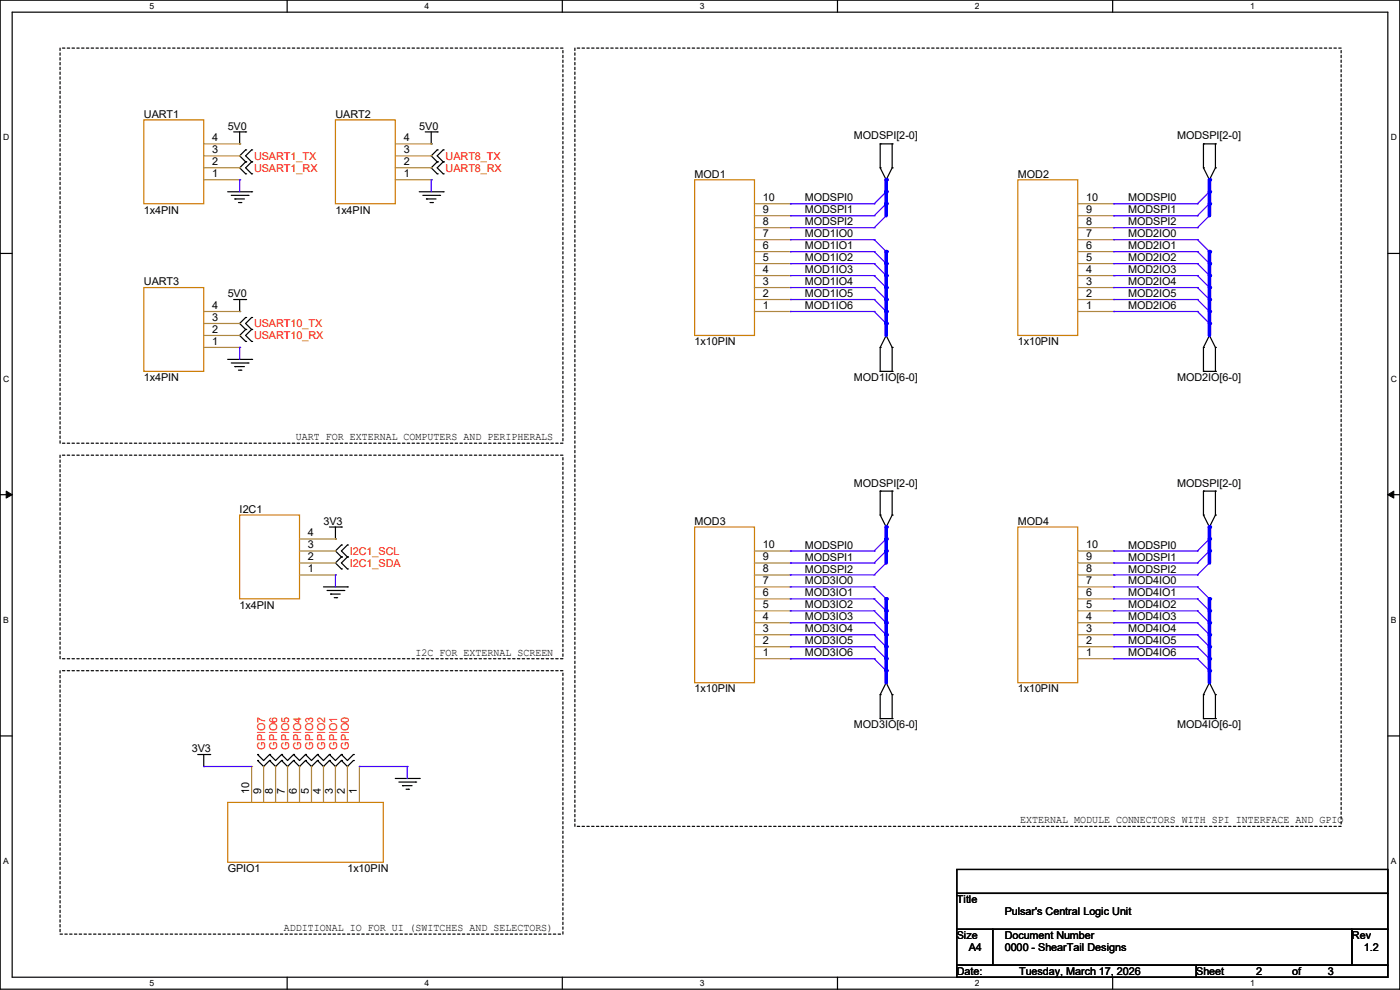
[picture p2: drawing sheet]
<svg xmlns="http://www.w3.org/2000/svg" width="297mm" height="210mm" viewBox="0 0 297 210" stroke-linecap="round" stroke-linejoin="round" font-family="sans-serif">
<path d="M0 0h297v209.8h-297zM2.6 2.6h291.8v204.7h-291.8z" fill="none" stroke="#000" stroke-width=".25"/>
<g fill="#fff">
<path d="M31.7 .3h1v2h-1z"/>
<path d="M31.7 207.6h1v1.9h-1z"/>
</g>
<path d="M60.9 0v2.6M60.9 207.3v2.5" fill="none" stroke="#000" stroke-width=".25"/>
<g fill="#fff">
<path d="M90.1 .3h1v2h-1z"/>
<path d="M90.1 207.6h1v1.9h-1z"/>
</g>
<path d="M119.3 0v2.6M119.3 207.3v2.5" fill="none" stroke="#000" stroke-width=".25"/>
<g fill="#fff">
<path d="M148.5 .3h.9v2h-.9z"/>
<path d="M148.5 207.6h.9v1.9h-.9z"/>
</g>
<path d="M177.7 0v2.6M177.7 207.3v2.5" fill="none" stroke="#000" stroke-width=".25"/>
<g fill="#fff">
<path d="M206.8 .3h1v2h-1z"/>
<path d="M206.8 207.6h1v1.9h-1z"/>
</g>
<path d="M236.1 0v2.6M236.1 207.3v2.5" fill="none" stroke="#000" stroke-width=".25"/>
<g fill="#fff">
<path d="M265.2 .3h1v2h-1z"/>
<path d="M265.2 207.6h1v1.9h-1z"/>
<path d="M.7 28.2h1.2v1.9h-1.2z"/>
<path d="M295.1 28.2h1.2v1.9h-1.2z"/>
<path d="M.7 79.3h1.2v2h-1.2z"/>
<path d="M295.1 79.3h1.2v2h-1.2z"/>
</g>
<path d="M0 53.8h2.6M294.4 53.8h2.6" fill="none" stroke="#000" stroke-width=".25"/>
<g fill="#fff">
<path d="M.7 130.5h1.2v2h-1.2z"/>
<path d="M295.1 130.5h1.1v2h-1.1z"/>
</g>
<path d="M0 104.9h2.6M294.4 104.9h2.6" fill="none" stroke="#000" stroke-width=".25"/>
<path d="M1.3 104.2l1.3 .7-1.3 .8zM294.4 104.9l1.3-.7v1.5z" fill="#000" stroke="#000" stroke-width=".21"/>
<g fill="#fff">
<path d="M.7 181.7h1.2v2h-1.2z"/>
<path d="M295.1 181.7h1.1v2h-1.1z"/>
</g>
<g fill="none" stroke="#000" stroke-width=".25">
<path d="M49.6 28h2.5M50.8 30.5h.1M50.8 28v2.5M52.1 28h.1M52.1 31.8h.1M52.1 34.3h.1M52.1 36.9h.1M52.1 31.8l-1.3 1.3 1.3 1.2M52.1 34.3l-1.3 1.3 1.3 1.3M53.4 34.3h.1M53.4 31.8h.1M53.4 36.9h.1"/>
<path d="M53.4 31.8l-1.3 1.3 1.3 1.2M53.4 34.3l-1.3 1.3 1.3 1.3M90.2 28h2.6M91.5 30.5h.1M91.5 28v2.5M92.8 28h.1M92.8 31.8h.1M92.8 34.3h.1M92.8 36.9h.1M92.8 31.8l-1.3 1.3 1.3 1.2M92.8 34.3l-1.3 1.3 1.3 1.3M94 34.3h.1"/>
<path d="M94 31.8h.1M94 36.9h.1M94 31.8l-1.2 1.3 1.2 1.2M94 34.3l-1.2 1.3 1.2 1.3M186.7 35.6h.1M186.7 30.5h.1M186.7 35.6l1.3 2.5M186.7 30.5v5.1M186.7 30.5h2.6M188 38.1h.1M189.3 30.5h.1M189.3 35.6h.1"/>
<path d="M189.3 30.5v5.1M189.3 35.6l-1.3 2.5M255.3 35.6h.1M255.3 30.5h.1M255.3 30.5h2.6M255.3 35.6l1.3 2.5M255.3 30.5v5.1M256.6 38.1h.1M257.9 30.5h.1M257.9 35.6h.1M257.9 30.5v5.1M257.9 35.6l-1.3 2.5"/>
<path d="M48.3 40.7h5.1M49.1 41.4h3.5M49.8 42.2h.1M49.8 42.2h2.1M50.6 43h.5M51.1 43h.1M52.6 41.4h.1M53.4 40.7h.1M88.9 40.7h5.1M89.7 41.4h3.6M90.5 42.2h.1M90.5 42.2h2"/>
<path d="M91.2 43h.5M91.7 43h.1M93.3 41.4h.1M94 40.7h.1M48.3 76.2h5.1M49.1 77h3.5M49.6 63.5h2.5M49.8 77.8h.1M49.8 77.8h2.1M50.6 78.5h.5M50.8 66.1h.1M50.8 63.5v2.6"/>
<path d="M51.1 78.5h.1M52.1 63.5h.1M52.1 67.4h.1M52.1 69.9h.1M52.1 72.4h.1M52.1 67.4l-1.3 1.2 1.3 1.3M52.1 69.9l-1.3 1.3 1.3 1.2M52.6 77h.1M53.4 76.2h.1M53.4 69.9h.1M53.4 67.4h.1M53.4 72.4h.1"/>
<path d="M53.4 67.4l-1.3 1.2 1.3 1.3M53.4 69.9l-1.3 1.3 1.3 1.2M186.7 78.8h.1M186.7 73.7h.1M186.7 73.7v5.1M186.7 78.8h2.6M188 71.2h.1M188 71.2l1.3 2.5M188 71.2l-1.3 2.5M189.3 73.7h.1M189.3 78.8h.1M189.3 73.7v5.1"/>
<path d="M255.3 78.8h.1M255.3 73.7h.1M255.3 78.8h2.6M255.3 73.7v5.1M256.6 71.2h.1M256.6 71.2l1.3 2.5M256.6 71.2l-1.3 2.5M257.9 73.7h.1M257.9 78.8h.1M257.9 73.7v5.1M69.9 111.8h2.5M71.2 114.3h.1"/>
<path d="M71.2 111.8v2.5M72.4 111.8h.1M72.4 115.6h.1M72.4 118.2h.1M72.4 115.6l-1.2 1.3 1.2 1.3M72.4 118.2l-1.2 1.2 1.2 1.3M73.7 118.2h.1M73.7 115.6h.1M73.7 115.6l-1.3 1.3 1.3 1.3M73.7 118.2l-1.3 1.2 1.3 1.3M186.7 109.3h.1M186.7 104.2h.1"/>
<path d="M186.7 104.2v5.1M186.7 109.3l1.3 2.5M186.7 104.2h2.6M188 111.8h.1M189.3 104.2h.1M189.3 109.3h.1M189.3 104.2v5.1M189.3 109.3l-1.3 2.5M255.3 109.3h.1M255.3 104.2h.1M255.3 104.2v5.1M255.3 104.2h2.6"/>
<path d="M255.3 109.3l1.3 2.5M256.6 111.8h.1M257.9 104.2h.1M257.9 109.3h.1M257.9 104.2v5.1M257.9 109.3l-1.3 2.5M68.6 124.5h5.1M69.4 125.3h3.5M70.1 126h.1M70.1 126h2.1M70.9 126.8h.5M71.4 126.8h.1"/>
<path d="M72.4 120.7h.1M72.9 125.3h.1M73.7 124.5h.1M73.7 120.7h.1M0 156.1h2.6M186.7 152.4h.1M186.7 147.4h.1M186.7 147.4v5M186.7 152.4h2.6M188 144.8h.1M188 144.8l1.3 2.6M188 144.8l-1.3 2.6"/>
<path d="M189.3 147.4h.1M189.3 152.4h.1M189.3 147.4v5M255.3 152.4h.1M255.3 147.4h.1M255.3 147.4v5M255.3 152.4h2.6M256.6 144.8h.1M256.6 144.8l1.3 2.6M256.6 144.8l-1.3 2.6M257.9 147.4h.1M257.9 152.4h.1"/>
<path d="M257.9 147.4v5M294.4 156.1h2.6M42 160.1h2.5M43.2 162.6h.1M43.2 160.1v2.5M44.5 160.1h.1M54.7 161.3h.1M54.7 160.1h.1M54.7 161.3l1.2 1.3 1.3-1.3M54.7 160.1l1.2 1.2 1.3-1.2M57.2 161.3h.1M57.2 160.1h.1"/>
<path d="M57.2 161.3l1.3 1.3 1.2-1.3M57.2 160.1l1.3 1.2 1.2-1.2M59.7 161.3h.1M59.7 160.1h.1M59.7 161.3l1.3 1.3 1.3-1.3M59.7 160.1l1.3 1.2 1.3-1.2M62.3 161.3h.1M62.3 160.1h.1M62.3 161.3l1.2 1.3 1.3-1.3M62.3 160.1l1.2 1.2 1.3-1.2M64.8 161.3h.1M64.8 160.1h.1"/>
<path d="M64.8 161.3l1.3 1.3 1.3-1.3M64.8 160.1l1.3 1.2 1.3-1.2M67.4 161.3h.1M67.4 160.1h.1M67.4 161.3l1.2 1.3 1.3-1.3M67.4 160.1l1.2 1.2 1.3-1.2M69.9 161.3h.1M69.9 160.1h.1M69.9 161.3l1.3 1.3 1.2-1.3M69.9 160.1l1.3 1.2 1.2-1.2M72.4 161.3h.1M72.4 160.1h.1"/>
<path d="M72.4 161.3l1.3 1.3 1.3-1.3M72.4 160.1l1.3 1.2 1.3-1.2M75 161.3h.1M75 160.1h.1M83.9 165.1h5M84.6 165.9h3.6M85.4 166.7h.1M85.4 166.7h2M86.1 167.4h.6M86.7 167.4h.1M88.2 165.9h.1M88.9 165.1h.1"/>
<path d="M203 184.4h91.4v5.1h-91.4zM203 189.5h91.4v7.6h-91.4zM203 197.1h7.6v7.7h-7.6zM210.6 197.1h76.2v7.7h-76.2zM286.8 197.1h7.6v7.7h-7.6zM203 204.8h50.8v2.5h-50.8zM253.8 204.8h40.6v2.5h-40.6z"/>
</g>
<path d="M12.7 10.2h106.7v83.8h-106.7zM122 10.2h162.5v165.1h-162.5zM12.7 96.6h106.7v43.1h-106.7zM12.7 142.3h106.7v55.9h-106.7z" fill="none" stroke="#000" stroke-width=".25" stroke-dasharray=".5"/>
<g fill="none" stroke="#4200ff" stroke-width=".25">
<path d="M167.7 43.2h.1M167.7 43.2h17.8M185.5 43.2h.1M185.5 45.8h.1M185.5 48.3h.1M185.5 50.8h.1M185.5 53.4h.1M185.5 55.9h.1M185.5 58.5h.1M185.5 50.8l2.5 2.6M185.5 53.4l2.5 2.5M185.5 55.9l2.5 2.6"/>
<path d="M185.5 58.5l2.5 2.5M188 40.7l-2.5 2.5M188 43.2l-2.5 2.6M188 45.8l-2.5 2.5M254 43.2h.1M254 45.8h.1M254 48.3h.1M254 50.8h.1M254 53.4h.1M254 55.9h.1M254 58.5h.1M254 50.8l2.6 2.6"/>
<path d="M254 53.4l2.6 2.5M254 55.9l2.6 2.6M254 58.5l2.6 2.5M256.6 40.7l-2.6 2.5M256.6 43.2l-2.6 2.6M256.6 45.8l-2.6 2.5M185.5 61h.1M185.5 63.5h.1M185.5 66.1h.1M185.5 61l2.5 2.5M185.5 63.5l2.5 2.6M185.5 66.1l2.5 2.5"/>
<path d="M254 61h.1M254 63.5h.1M254 66.1h.1M254 61l2.6 2.5M254 63.5l2.6 2.6M254 66.1l2.6 2.5M185.5 116.9h.1M185.5 119.4h.1M188 114.3l-2.5 2.6M188 116.9l-2.5 2.5M188 119.4l-2.5 2.6M254 116.9h.1"/>
<path d="M254 119.4h.1M256.6 114.3l-2.6 2.6M256.6 116.9l-2.6 2.5M256.6 119.4l-2.6 2.6M185.5 122h.1M185.5 124.5h.1M185.5 127h.1M185.5 129.6h.1M185.5 132.1h.1M185.5 134.7h.1M185.5 137.2h.1M185.5 139.7h.1"/>
<path d="M185.5 124.5l2.5 2.5M185.5 127l2.5 2.6M185.5 129.6l2.5 2.5M185.5 132.1l2.5 2.6M185.5 134.7l2.5 2.5M185.5 137.2l2.5 2.5M185.5 139.7l2.5 2.6M254 122h.1M254 124.5h.1M254 127h.1M254 129.6h.1M254 132.1h.1"/>
<path d="M254 134.7h.1M254 137.2h.1M254 139.7h.1M254 124.5l2.6 2.5M254 127l2.6 2.6M254 129.6l2.6 2.5M254 132.1l2.6 2.6M254 134.7l2.6 2.5M254 137.2l2.6 2.5M254 139.7l2.6 2.6"/>
</g>
<path d="M30.5 25.4h12.7v17.8h-12.7zM71.2 25.4h12.7v17.8h-12.7zM147.4 38.1h12.7v33.1h-12.7zM215.9 38.1h12.7v33.1h-12.7zM30.5 61h12.7v17.8h-12.7zM50.8 109.3h12.7v17.7h-12.7zM147.4 111.8h12.7v33h-12.7zM215.9 111.8h12.7v33h-12.7zM48.3 170.2h33v12.7h-33z" fill="none" stroke="#cc8006" stroke-width=".25"/>
<g fill="none" stroke="#a84" stroke-width=".25">
<path d="M43.2 38.1h7.6M43.2 35.6h7.6M43.2 33.1h7.6M43.2 30.5h7.6M50.8 38.1h.1M50.8 35.6h.1M50.8 33.1h.1M50.8 30.5h.1M83.9 38.1h7.6M83.9 35.6h7.6M83.9 33.1h7.6M83.9 30.5h7.6"/>
<path d="M91.5 38.1h.1M91.5 35.6h.1M91.5 33.1h.1M91.5 30.5h.1M160.1 58.5h7.6M160.1 55.9h7.6M160.1 53.4h7.6M160.1 50.8h7.6M160.1 48.3h7.6M160.1 45.8h7.6M160.1 43.2h7.6M167.7 58.5h.1"/>
<path d="M167.7 55.9h.1M167.7 53.4h.1M167.7 50.8h.1M167.7 48.3h.1M167.7 45.8h.1M167.7 43.2h.1M228.6 58.5h7.7M228.6 55.9h7.7M228.6 53.4h7.7M228.6 50.8h7.7M228.6 48.3h7.7M228.6 45.8h7.7"/>
<path d="M228.6 43.2h7.7M236.3 58.5h.1M236.3 55.9h.1M236.3 53.4h.1M236.3 50.8h.1M236.3 48.3h.1M236.3 45.8h.1M236.3 43.2h.1M43.2 66.1h7.6M43.2 73.7h7.6M43.2 71.2h7.6M43.2 68.6h7.6"/>
<path d="M50.8 73.7h.1M50.8 71.2h.1M50.8 68.6h.1M50.8 66.1h.1M160.1 66.1h7.6M160.1 63.5h7.6M160.1 61h7.6M167.7 66.1h.1M167.7 63.5h.1M167.7 61h.1M228.6 66.1h7.7M228.6 63.5h7.7"/>
<path d="M228.6 61h7.7M236.3 66.1h.1M236.3 63.5h.1M236.3 61h.1M63.5 119.4h7.7M63.5 116.9h7.7M63.5 114.3h7.7M71.2 119.4h.1M71.2 116.9h.1M71.2 114.3h.1M160.1 119.4h7.6M160.1 116.9h7.6"/>
<path d="M167.7 119.4h.1M167.7 116.9h.1M228.6 119.4h7.7M228.6 116.9h7.7M236.3 119.4h.1M236.3 116.9h.1M63.5 122h7.7M71.2 122h.1M160.1 122h7.6M160.1 139.7h7.6M160.1 137.2h7.6M160.1 134.7h7.6"/>
<path d="M160.1 132.1h7.6M160.1 129.6h7.6M160.1 127h7.6M160.1 124.5h7.6M167.7 139.7h.1M167.7 137.2h.1M167.7 134.7h.1M167.7 132.1h.1M167.7 129.6h.1M167.7 127h.1M167.7 124.5h.1M167.7 122h.1"/>
<path d="M228.6 122h7.7M228.6 139.7h7.7M228.6 137.2h7.7M228.6 134.7h7.7M228.6 132.1h7.7M228.6 129.6h7.7M228.6 127h7.7M228.6 124.5h7.7M236.3 139.7h.1M236.3 137.2h.1M236.3 134.7h.1M236.3 132.1h.1"/>
<path d="M236.3 129.6h.1M236.3 127h.1M236.3 124.5h.1M236.3 122h.1M53.4 162.6h.1M53.4 162.6v7.6M55.9 162.6h.1M55.9 162.6v7.6M58.5 162.6h.1M58.5 162.6v7.6M61 162.6h.1M61 162.6v7.6"/>
<path d="M63.5 162.6h.1M63.5 162.6v7.6M66.1 162.6h.1M66.1 162.6v7.6M68.6 162.6h.1M68.6 162.6v7.6M71.2 162.6h.1M71.2 162.6v7.6M73.7 162.6h.1M73.7 162.6v7.6M76.2 162.6h.1M76.2 162.6v7.6"/>
</g>
<path d="M188 53.4v2.5" fill="none" stroke="#00f" stroke-width=".76"/>
<circle cx="188" cy="53.4" r=".38" fill="#00f"/>
<path d="M188 55.9v2.6" fill="none" stroke="#00f" stroke-width=".76"/>
<circle cx="188" cy="55.9" r=".38" fill="#00f"/>
<path d="M188 58.5v2.5" fill="none" stroke="#00f" stroke-width=".76"/>
<circle cx="188" cy="58.5" r=".38" fill="#00f"/>
<path d="M188 61v2.5" fill="none" stroke="#00f" stroke-width=".76"/>
<circle cx="188" cy="61" r=".38" fill="#00f"/>
<path d="M188 63.5v2.6" fill="none" stroke="#00f" stroke-width=".76"/>
<circle cx="188" cy="63.5" r=".38" fill="#00f"/>
<path d="M188 66.1v2.5" fill="none" stroke="#00f" stroke-width=".76"/>
<circle cx="188" cy="66.1" r=".38" fill="#00f"/>
<path d="M188 68.6v2.6" fill="none" stroke="#00f" stroke-width=".76"/>
<circle cx="188" cy="68.6" r=".38" fill="#00f"/>
<path d="M188 38.1v2.6" fill="none" stroke="#00f" stroke-width=".76"/>
<circle cx="188" cy="38.1" r=".38" fill="#00f"/>
<path d="M188 40.7v2.5" fill="none" stroke="#00f" stroke-width=".76"/>
<circle cx="188" cy="40.7" r=".38" fill="#00f"/>
<path d="M188 43.2v2.6" fill="none" stroke="#00f" stroke-width=".76"/>
<circle cx="188" cy="43.2" r=".38" fill="#00f"/>
<g fill="none" stroke="#4200ff" stroke-width=".25">
<path d="M167.7 45.8h.1M167.7 48.3h.1M167.7 50.8h.1M167.7 53.4h.1M167.7 55.9h.1M167.7 58.5h.1M167.7 45.8h17.8M167.7 48.3h17.8M167.7 50.8h17.8M167.7 53.4h17.8M167.7 55.9h17.8M167.7 58.5h17.8"/>
<path d="M167.7 61h.1M167.7 63.5h.1M167.7 66.1h.1M167.7 61h17.8M167.7 63.5h17.8M167.7 66.1h17.8"/>
</g>
<path d="M256.6 38.1v2.6" fill="none" stroke="#00f" stroke-width=".76"/>
<circle cx="256.6" cy="38.1" r=".38" fill="#00f"/>
<path d="M256.6 40.7v2.5" fill="none" stroke="#00f" stroke-width=".76"/>
<circle cx="256.6" cy="40.7" r=".38" fill="#00f"/>
<path d="M236.3 43.2h.1M236.3 43.2h17.7" fill="none" stroke="#4200ff" stroke-width=".25"/>
<path d="M256.6 43.2v2.6" fill="none" stroke="#00f" stroke-width=".76"/>
<circle cx="256.6" cy="43.2" r=".38" fill="#00f"/>
<path d="M236.3 45.8h.1M236.3 48.3h.1M236.3 50.8h.1M236.3 53.4h.1M236.3 45.8h17.7M236.3 48.3h17.7M236.3 50.8h17.7M236.3 53.4h17.7" fill="none" stroke="#4200ff" stroke-width=".25"/>
<path d="M256.6 53.4v2.5" fill="none" stroke="#00f" stroke-width=".76"/>
<circle cx="256.6" cy="53.4" r=".38" fill="#00f"/>
<path d="M236.3 55.9h.1M236.3 55.9h17.7" fill="none" stroke="#4200ff" stroke-width=".25"/>
<path d="M256.6 55.9v2.6" fill="none" stroke="#00f" stroke-width=".76"/>
<circle cx="256.6" cy="55.9" r=".38" fill="#00f"/>
<path d="M236.3 58.5h.1M236.3 58.5h17.7" fill="none" stroke="#4200ff" stroke-width=".25"/>
<path d="M256.6 58.5v2.5" fill="none" stroke="#00f" stroke-width=".76"/>
<circle cx="256.6" cy="58.5" r=".38" fill="#00f"/>
<path d="M236.3 61h.1M236.3 61h17.7" fill="none" stroke="#4200ff" stroke-width=".25"/>
<path d="M256.6 61v2.5" fill="none" stroke="#00f" stroke-width=".76"/>
<circle cx="256.6" cy="61" r=".38" fill="#00f"/>
<path d="M236.3 63.5h.1M236.3 63.5h17.7" fill="none" stroke="#4200ff" stroke-width=".25"/>
<path d="M256.6 63.5v2.6" fill="none" stroke="#00f" stroke-width=".76"/>
<circle cx="256.6" cy="63.5" r=".38" fill="#00f"/>
<path d="M236.3 66.1h.1M236.3 66.1h17.7" fill="none" stroke="#4200ff" stroke-width=".25"/>
<path d="M256.6 66.1v2.5" fill="none" stroke="#00f" stroke-width=".76"/>
<circle cx="256.6" cy="66.1" r=".38" fill="#00f"/>
<path d="M256.6 68.6v2.6" fill="none" stroke="#00f" stroke-width=".76"/>
<circle cx="256.6" cy="68.6" r=".38" fill="#00f"/>
<path d="M188 111.8v2.5" fill="none" stroke="#00f" stroke-width=".76"/>
<circle cx="188" cy="111.8" r=".38" fill="#00f"/>
<path d="M188 114.3v2.6" fill="none" stroke="#00f" stroke-width=".76"/>
<circle cx="188" cy="114.3" r=".38" fill="#00f"/>
<path d="M167.7 116.9h.1M167.7 116.9h17.8" fill="none" stroke="#4200ff" stroke-width=".25"/>
<path d="M188 116.9v2.5" fill="none" stroke="#00f" stroke-width=".76"/>
<circle cx="188" cy="116.9" r=".38" fill="#00f"/>
<path d="M167.7 119.4h.1M167.7 119.4h17.8M167.7 122h.1M167.7 124.5h.1M167.7 127h.1M167.7 122h17.8M167.7 124.5h17.8M167.7 127h17.8" fill="none" stroke="#4200ff" stroke-width=".25"/>
<path d="M188 127v2.6" fill="none" stroke="#00f" stroke-width=".76"/>
<circle cx="188" cy="127" r=".38" fill="#00f"/>
<path d="M167.7 129.6h.1M167.7 129.6h17.8" fill="none" stroke="#4200ff" stroke-width=".25"/>
<path d="M188 129.6v2.5" fill="none" stroke="#00f" stroke-width=".76"/>
<circle cx="188" cy="129.6" r=".38" fill="#00f"/>
<path d="M167.7 132.1h.1M167.7 132.1h17.8" fill="none" stroke="#4200ff" stroke-width=".25"/>
<path d="M188 132.1v2.6" fill="none" stroke="#00f" stroke-width=".76"/>
<circle cx="188" cy="132.1" r=".38" fill="#00f"/>
<path d="M167.7 134.7h.1M167.7 134.7h17.8" fill="none" stroke="#4200ff" stroke-width=".25"/>
<path d="M188 134.7v2.5" fill="none" stroke="#00f" stroke-width=".76"/>
<circle cx="188" cy="134.7" r=".38" fill="#00f"/>
<path d="M167.7 137.2h.1M167.7 137.2h17.8" fill="none" stroke="#4200ff" stroke-width=".25"/>
<path d="M188 137.2v2.5" fill="none" stroke="#00f" stroke-width=".76"/>
<circle cx="188" cy="137.2" r=".38" fill="#00f"/>
<path d="M167.7 139.7h.1M167.7 139.7h17.8" fill="none" stroke="#4200ff" stroke-width=".25"/>
<path d="M188 139.7v2.6" fill="none" stroke="#00f" stroke-width=".76"/>
<circle cx="188" cy="139.7" r=".38" fill="#00f"/>
<path d="M188 142.3v2.5" fill="none" stroke="#00f" stroke-width=".76"/>
<circle cx="188" cy="142.3" r=".38" fill="#00f"/>
<path d="M256.6 111.8v2.5" fill="none" stroke="#00f" stroke-width=".76"/>
<circle cx="256.6" cy="111.8" r=".38" fill="#00f"/>
<path d="M256.6 114.3v2.6" fill="none" stroke="#00f" stroke-width=".76"/>
<circle cx="256.6" cy="114.3" r=".38" fill="#00f"/>
<path d="M236.3 116.9h.1M236.3 116.9h17.7" fill="none" stroke="#4200ff" stroke-width=".25"/>
<path d="M256.6 116.9v2.5" fill="none" stroke="#00f" stroke-width=".76"/>
<circle cx="256.6" cy="116.9" r=".38" fill="#00f"/>
<path d="M236.3 119.4h.1M236.3 119.4h17.7M236.3 122h.1M236.3 124.5h.1M236.3 127h.1M236.3 122h17.7M236.3 124.5h17.7M236.3 127h17.7" fill="none" stroke="#4200ff" stroke-width=".25"/>
<path d="M256.6 127v2.6" fill="none" stroke="#00f" stroke-width=".76"/>
<circle cx="256.6" cy="127" r=".38" fill="#00f"/>
<path d="M236.3 129.6h.1M236.3 129.6h17.7" fill="none" stroke="#4200ff" stroke-width=".25"/>
<path d="M256.6 129.6v2.5" fill="none" stroke="#00f" stroke-width=".76"/>
<circle cx="256.6" cy="129.6" r=".38" fill="#00f"/>
<path d="M236.3 132.1h.1M236.3 132.1h17.7" fill="none" stroke="#4200ff" stroke-width=".25"/>
<path d="M256.6 132.1v2.6" fill="none" stroke="#00f" stroke-width=".76"/>
<circle cx="256.6" cy="132.1" r=".38" fill="#00f"/>
<path d="M236.3 134.7h.1M236.3 134.7h17.7" fill="none" stroke="#4200ff" stroke-width=".25"/>
<path d="M256.6 134.7v2.5" fill="none" stroke="#00f" stroke-width=".76"/>
<circle cx="256.6" cy="134.7" r=".38" fill="#00f"/>
<path d="M236.3 137.2h.1M236.3 137.2h17.7" fill="none" stroke="#4200ff" stroke-width=".25"/>
<path d="M256.6 137.2v2.5" fill="none" stroke="#00f" stroke-width=".76"/>
<circle cx="256.6" cy="137.2" r=".38" fill="#00f"/>
<path d="M236.3 139.7h.1M236.3 139.7h17.7" fill="none" stroke="#4200ff" stroke-width=".25"/>
<path d="M256.6 139.7v2.6" fill="none" stroke="#00f" stroke-width=".76"/>
<circle cx="256.6" cy="139.7" r=".38" fill="#00f"/>
<path d="M256.6 142.3v2.5" fill="none" stroke="#00f" stroke-width=".76"/>
<circle cx="256.6" cy="142.3" r=".38" fill="#00f"/>
<g fill="none" stroke="#4200ff" stroke-width=".25">
<path d="M50.8 38.1h.1M50.8 38.1v2.6M91.5 38.1h.1M91.5 38.1v2.6M50.8 73.7h.1M50.8 73.7v2.5M71.2 122h.1M71.2 122v2.5M43.2 162.6h.1M43.2 162.6h10.2M76.2 162.6h.1M76.2 162.6h10.2"/>
<path d="M86.4 162.6h.1M86.4 162.6v2.5"/>
</g>
<g font-size="2.3">
<text x="30.5" y="25">UART1</text>
<text x="45" y="30">4</text>
<text x="48.3" y="27.5">5V0</text>
<text x="71.2" y="25">UART2</text>
<text x="85.6" y="30">4</text>
<text x="88.9" y="27.5">5V0</text>
<text x="181.1" y="29.5">MODSPI[2-0]</text>
<text x="249.7" y="29.5">MODSPI[2-0]</text>
<text x="45" y="35.1">2</text>
<text x="45" y="32.5">3</text>
<text x="85.6" y="35.1">2</text>
<text x="85.6" y="32.5">3</text>
<text x="45" y="37.6">1</text>
<text x="85.6" y="37.6">1</text>
<text x="147.4" y="37.7">MOD1</text>
<text x="215.9" y="37.7">MOD2</text>
<text x="30.5" y="45.3">1x4PIN</text>
<text x="71.2" y="45.3">1x4PIN</text>
<text x="161.8" y="47.8">8</text>
<text x="161.8" y="45.2">9</text>
<text x="161.8" y="42.7">10</text>
<text x="170.7" y="42.7">MODSPI0</text>
<text x="170.7" y="45.3">MODSPI1</text>
<text x="170.7" y="47.8">MODSPI2</text>
<text x="230.4" y="47.8">8</text>
<text x="230.4" y="45.2">9</text>
<text x="230.4" y="42.7">10</text>
<text x="239.3" y="42.7">MODSPI0</text>
<text x="239.3" y="45.3">MODSPI1</text>
<text x="239.3" y="47.8">MODSPI2</text>
<text x="161.8" y="52.8">6</text>
<text x="161.8" y="50.3">7</text>
<text x="170.7" y="50.3">MOD1IO0</text>
<text x="170.7" y="52.9">MOD1IO1</text>
<text x="230.4" y="52.8">6</text>
<text x="230.4" y="50.3">7</text>
<text x="239.3" y="50.3">MOD2IO0</text>
<text x="239.3" y="52.9">MOD2IO1</text>
<text x="161.8" y="57.9">4</text>
<text x="161.8" y="55.4">5</text>
<text x="170.7" y="55.4">MOD1IO2</text>
<text x="170.7" y="58">MOD1IO3</text>
<text x="230.4" y="57.9">4</text>
<text x="230.4" y="55.4">5</text>
<text x="239.3" y="55.4">MOD2IO2</text>
<text x="239.3" y="58">MOD2IO3</text>
<text x="30.5" y="60.5">UART3</text>
<text x="45" y="65.5">4</text>
<text x="48.3" y="63.1">5V0</text>
<text x="161.8" y="65.5">1</text>
<text x="161.8" y="63">2</text>
<text x="161.8" y="60.5">3</text>
<text x="170.7" y="60.5">MOD1IO4</text>
<text x="170.7" y="63">MOD1IO5</text>
<text x="170.7" y="65.6">MOD1IO6</text>
<text x="230.4" y="65.5">1</text>
<text x="230.4" y="63">2</text>
<text x="230.4" y="60.5">3</text>
<text x="239.3" y="60.5">MOD2IO4</text>
<text x="239.3" y="63">MOD2IO5</text>
<text x="239.3" y="65.6">MOD2IO6</text>
<text x="45" y="70.6">2</text>
<text x="45" y="68.1">3</text>
<text x="45" y="73.2">1</text>
<text x="147.4" y="73.2">1x10PIN</text>
<text x="215.9" y="73.2">1x10PIN</text>
<text x="30.5" y="80.9">1x4PIN</text>
<text x="181.1" y="80.9">MOD1IO[6-0]</text>
<text x="249.7" y="80.9">MOD2IO[6-0]</text>
<text x="62.8" y="93.3">UART FOR EXTERNAL COMPUTERS AND PERIPHERALS</text>
<text x="181.1" y="103.2">MODSPI[2-0]</text>
<text x="249.7" y="103.2">MODSPI[2-0]</text>
<text x="50.8" y="108.8">I2C1</text>
<text x="65.3" y="113.8">4</text>
<text x="68.6" y="111.3">3V3</text>
<text x="147.4" y="111.3">MOD3</text>
<text x="215.9" y="111.3">MOD4</text>
<text x="65.3" y="118.9">2</text>
<text x="65.3" y="116.3">3</text>
<text x="161.8" y="118.9">9</text>
<text x="161.8" y="116.3">10</text>
<text x="170.7" y="116.4">MODSPI0</text>
<text x="170.7" y="118.9">MODSPI1</text>
<text x="230.4" y="118.9">9</text>
<text x="230.4" y="116.3">10</text>
<text x="239.3" y="116.4">MODSPI0</text>
<text x="239.3" y="118.9">MODSPI1</text>
<text x="65.3" y="121.4">1</text>
<text x="161.8" y="124">7</text>
<text x="161.8" y="121.4">8</text>
<text x="170.7" y="121.5">MODSPI2</text>
<text x="170.7" y="124">MOD3IO0</text>
<text x="230.4" y="124">7</text>
<text x="230.4" y="121.4">8</text>
<text x="239.3" y="121.5">MODSPI2</text>
<text x="239.3" y="124">MOD4IO0</text>
<text x="50.8" y="129.1">1x4PIN</text>
<text x="161.8" y="131.6">4</text>
<text x="161.8" y="129">5</text>
<text x="161.8" y="126.5">6</text>
<text x="170.7" y="126.5">MOD3IO1</text>
<text x="170.7" y="129.1">MOD3IO2</text>
<text x="170.7" y="131.6">MOD3IO3</text>
<text x="230.4" y="131.6">4</text>
<text x="230.4" y="129">5</text>
<text x="230.4" y="126.5">6</text>
<text x="239.3" y="126.5">MOD4IO1</text>
<text x="239.3" y="129.1">MOD4IO2</text>
<text x="239.3" y="131.6">MOD4IO3</text>
<text x="161.8" y="136.7">2</text>
<text x="161.8" y="134.1">3</text>
<text x="170.7" y="134.2">MOD3IO4</text>
<text x="170.7" y="136.7">MOD3IO5</text>
<text x="230.4" y="136.7">2</text>
<text x="230.4" y="134.1">3</text>
<text x="239.3" y="134.2">MOD4IO4</text>
<text x="239.3" y="136.7">MOD4IO5</text>
<text x="88.2" y="139.1">I2C FOR EXTERNAL SCREEN</text>
<text x="161.8" y="139.2">1</text>
<text x="170.7" y="139.2">MOD3IO6</text>
<text x="230.4" y="139.2">1</text>
<text x="239.3" y="139.2">MOD4IO6</text>
<text x="147.4" y="146.9">1x10PIN</text>
<text x="215.9" y="146.9">1x10PIN</text>
<text x="181.1" y="154.5">MOD3IO[6-0]</text>
<text x="249.7" y="154.5">MOD4IO[6-0]</text>
<text x="40.7" y="159.6">3V3</text>
<text x="52.8" y="168.4" transform="rotate(-90 52.8 168.4)">10</text>
<text x="55.4" y="168.4" transform="rotate(-90 55.4 168.4)">9</text>
<text x="57.9" y="168.4" transform="rotate(-90 57.9 168.4)">8</text>
<text x="60.5" y="168.4" transform="rotate(-90 60.5 168.4)">7</text>
<text x="63" y="168.4" transform="rotate(-90 63 168.4)">6</text>
<text x="65.5" y="168.4" transform="rotate(-90 65.5 168.4)">5</text>
<text x="68.1" y="168.4" transform="rotate(-90 68.1 168.4)">4</text>
<text x="70.6" y="168.4" transform="rotate(-90 70.6 168.4)">3</text>
<text x="73.2" y="168.4" transform="rotate(-90 73.2 168.4)">2</text>
<text x="75.7" y="168.4" transform="rotate(-90 75.7 168.4)">1</text>
<text x="216.5" y="174.6">EXTERNAL MODULE CONNECTORS WITH SPI INTERFACE AND GPIO</text>
<text x="48.3" y="185">GPIO1</text>
<text x="73.7" y="185">1x10PIN</text>
<text x="203" y="191.6">Title</text>
<text x="60.2" y="197.5">ADDITIONAL IO FOR UI (SWITCHES AND SELECTORS)</text>
<text x="213.2" y="194.1">Pulsar's Central Logic Unit</text>
<text x="203" y="199.2">Size</text>
<text x="205.5" y="201.8">A4</text>
<text x="213.1" y="199.2">Document Number</text>
<text x="213.2" y="201.8">0000 - ShearTail Designs</text>
<text x="286.8" y="199.2">Rev</text>
<text x="289.4" y="201.8">1.2</text>
<text x="203" y="206.8">Date:</text>
<text x="216.2" y="206.8">Tuesday, March 17, 2026</text>
<text x="253.8" y="206.8">Sheet</text>
<text x="266.5" y="206.8">2</text>
<text x="274.1" y="206.8">of</text>
<text x="281.7" y="206.8">3</text>
</g>
<g font-size="2.3" fill="#f00">
<text x="53.9" y="33.9">USART1_TX</text>
<text x="94.5" y="33.9">UART8_TX</text>
<text x="53.9" y="36.4">USART1_RX</text>
<text x="94.5" y="36.4">UART8_RX</text>
<text x="53.9" y="69.4">USART10_TX</text>
<text x="53.9" y="72">USART10_RX</text>
<text x="74.2" y="117.7">I2C1_SCL</text>
<text x="74.2" y="120.2">I2C1_SDA</text>
<text x="56.3" y="159" transform="rotate(-90 56.3 159)">GPIO7</text>
<text x="58.8" y="159" transform="rotate(-90 58.8 159)">GPIO6</text>
<text x="61.3" y="159" transform="rotate(-90 61.3 159)">GPIO5</text>
<text x="63.9" y="159" transform="rotate(-90 63.9 159)">GPIO4</text>
<text x="66.4" y="159" transform="rotate(-90 66.4 159)">GPIO3</text>
<text x="69" y="159" transform="rotate(-90 69 159)">GPIO2</text>
<text x="71.5" y="159" transform="rotate(-90 71.5 159)">GPIO1</text>
<text x="74" y="159" transform="rotate(-90 74 159)">GPIO0</text>
</g>
<g font-size="1.8">
<text x="31.7" y="1.9">5</text>
<text x="90.1" y="1.9">4</text>
<text x="148.5" y="1.9">3</text>
<text x="206.8" y="1.9">2</text>
<text x="265.2" y="1.9">1</text>
<text x=".7" y="29.8">D</text>
<text x="295.1" y="29.8">D</text>
<text x=".7" y="80.9">C</text>
<text x="295.1" y="80.9">C</text>
<text x=".7" y="132.1">B</text>
<text x="295.1" y="132.1">B</text>
<text x=".7" y="183.3">A</text>
<text x="295.1" y="183.3">A</text>
<text x="31.7" y="209.2">5</text>
<text x="90.1" y="209.2">4</text>
<text x="148.5" y="209.2">3</text>
<text x="206.8" y="209.2">2</text>
<text x="265.2" y="209.2">1</text>
</g>
</svg>
